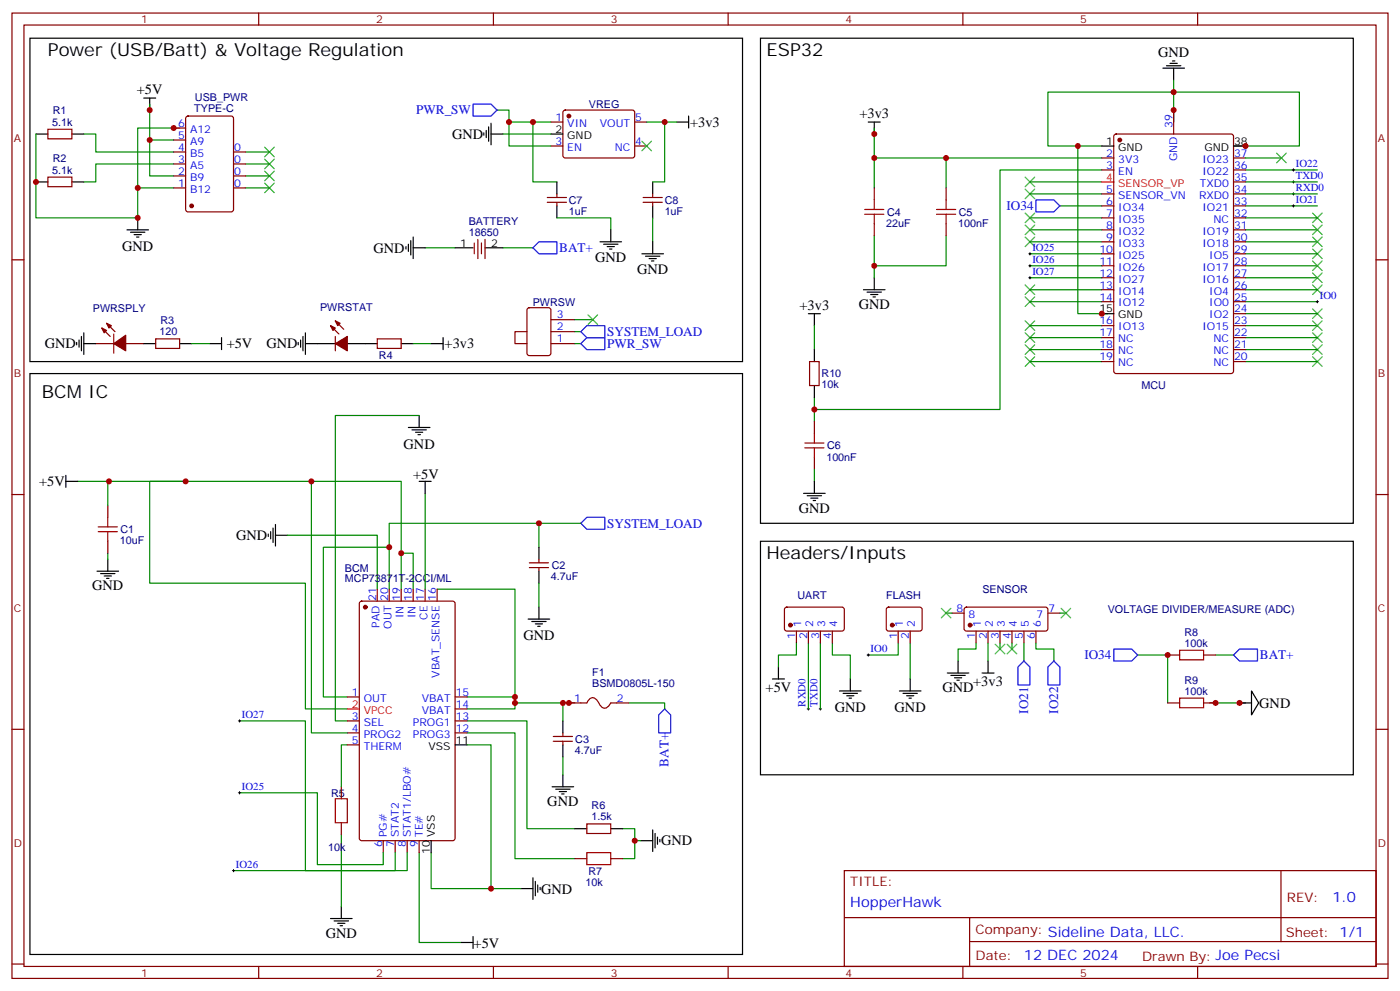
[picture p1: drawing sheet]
<svg xmlns="http://www.w3.org/2000/svg" width="412mm" height="292mm" viewBox="0 0 412 292" stroke-linecap="round" stroke-linejoin="round" font-family="sans-serif">
<g fill="none" stroke="#870000" stroke-width=".35">
<path d="M3.5 3.8h405.4v284.4h-405.4zM7.1 7.4h398.2v277.3h-398.2zM76.2 3.8v3.6M145.3 3.8v3.6M214.5 3.8v3.6M283.6 3.8v3.6M352.8 3.8v3.6M14.1 38.1h7.1v2.8h-7.1zM51.2 37.7h3.5M54.9 34.4l.5-.2h12.7l.6 .4 .1 27.1-.5 .7h-12.9l-.7-.5v-27zM162.3 35.9h3.5M166 32.6l.5-.2 20 .1 .5 .6-.1 13-.6 .4h-20.1l-.4-.7v-12.7z"/>
<path d="M187 35.9h3.5M328.3 39.7l.5-.2h33.9l.6 .4 .1 69.4-.5 .7h-34.1l-.7-.4v-69.4zM345.7 32.4v7.1M14.1 52.2h7.1v2.8h-7.1zM51.2 55.4h3.5M51.2 51.8h3.5M51.2 48.3h3.5M51.2 44.8h3.5M51.2 41.2h3.5M68.8 55.4h3.5M68.8 51.8h3.5M68.8 48.3h3.5"/>
<path d="M68.8 44.8h3.5M161.2 59.6h5.7M161.2 58.2h5.7M162.3 43h3.5M164 57.1v1.1M164 59.6v1M187 43h3.5M189.4 59.6h5.7M189.4 58.2h5.7M192.3 57.1v1.1M192.3 59.6v1M257.5 55.4v3.5"/>
<path d="M278.7 55.4v3.5M324.6 46.5h3.5M324.6 50.1h3.5M324.6 57.1h3.5M363.4 46.5h3.5M363.4 50.1h3.5M363.4 57.1h3.5M363.4 53.6h3.5M3.5 76.5h3.6M139.7 71.6v3.2M140.8 70.5v5.7M141.8 71.6v3.2"/>
<path d="M142.9 70.5v5.7M257.5 65.9v3.6M278.7 65.9v3.6M324.6 60.6h3.5M324.6 64.2h3.5M324.6 67.7h3.5M324.6 71.2h3.5M324.6 74.8h3.5M324.6 78.3h3.5M363.4 60.6h3.5M363.4 64.2h3.5M363.4 67.7h3.5"/>
<path d="M363.4 71.2h3.5M363.4 74.8h3.5M363.4 78.3h3.5M405.3 76.5h3.6M30 96.6l2.5 2.5M31.4 95.2l2.5 2.5M33.5 98.4v5.6M45.9 99.8h7v2.8h-7zM97.4 95.9l2.4 2.5M98.8 94.5l2.4 2.5M98.8 99.1v4.2M111.1 99.8h7.1v2.8h-7.1z"/>
<path d="M155.2 97.7h-3.5v3.5h3.5M155.5 90.8l.4-.2h5.7l.6 .5 .1 12.9-.5 .7h-5.9l-.6-.4-.1-13zM162.3 97.7h7M162.3 94.2h7M324.6 81.8h3.5M324.6 85.3h3.5M324.6 88.9h3.5M324.6 95.9h3.5M324.6 99.4h3.5M363.4 81.8h3.5M363.4 85.3h3.5M363.4 88.9h3.5"/>
<path d="M363.4 95.9h3.5M363.4 99.4h3.5M363.4 92.4h3.5M28.2 101.2h5.3M37 101.2h5.3M162.3 101.2h7M238.5 106.5h2.8v7.1h-2.8zM324.6 103h3.5M324.6 106.5h3.5M363.4 103h3.5M363.4 106.5h3.5M239.9 124.1v3.6"/>
<path d="M239.9 134.7v3.6M3.5 145.7h3.6M31.7 148.8v3.6M31.7 159.4v3.5M405.3 145.7h3.6M106.1 177.3l.4-.2h26.8l.7 .4 .1 69.4-.5 .7h-27.1l-.6-.4-.1-69.4zM111.1 173.5v3.6M114.7 173.5v3.6M118.2 173.5v3.6M121.7 173.5v3.6M125.2 173.5v3.6M128.8 173.5v3.6"/>
<path d="M155.9 167.2h5.7M155.9 165.8h5.7M158.7 164.7v1.1M158.7 167.2v1M231.3 179l.5-.2 16.5 .1 .4 .6-.1 5.9-.6 .5-16.5-.1-.4-.6v-5.7zM261.3 179l.5-.2 9.4 .1 .4 .6v5.9l-.7 .5-9.4-.1-.4-.6v-5.7zM284.2 179l.5-.2 23.5 .1 .5 .6-.1 5.9-.6 .5-23.6-.1-.4-.6v-5.7zM234.6 185.9v3.5M238.1 185.9v3.5M241.7 185.9v3.5M245.2 185.9v3.5M264.6 185.9v3.5"/>
<path d="M268.1 185.9v3.5M280.5 180.6h3.5M287.5 185.9v3.5M291 185.9v3.5M294.6 185.9v3.5M298.1 185.9v3.5M301.6 185.9v3.5M305.2 185.9v3.5M308.7 180.6h3.5M344 192.9h3.5M354.5 192.9h3.6M3.5 214.8h3.6"/>
<path d="M102.3 205.3h3.5M102.3 212.3h3.5M102.3 215.9h3.5M102.3 219.4h3.5M134.1 205.3h3.5M134.1 212.3h3.5M134.1 215.9h3.5M134.1 208.8h3.5M163 218.3h5.6M163 216.9h5.6M165.8 215.9v1M165.8 218.3v1.1"/>
<path d="M167.6 207h5.3l.5-.9a1.56 1.56 0 0 1 2.7 .5l.2 .3a2.13 2.13 0 0 0 2.3 1.6l1.3-1.5h5.3M344 207h3.5M354.5 207h3.6M405.3 214.8h3.6M100.5 231.7v3.6M100.5 242.3v3.6M112.9 247.6v3.5M116.4 247.6v3.5M119.9 247.6v3.5M123.5 247.6v3.5M169.3 252.9h3.6M172.9 242.7h7v2.8h-7z"/>
<path d="M179.9 252.9h3.5M248.7 256.4h156.6v28.3h-156.6zM377.3 256.5v20.8M248.7 270.3h156.5M285.6 277.3h119.6M285.6 270.3v14.1M3.5 284h3.6M76.2 284.7v3.5M145.3 284.7v3.5M214.5 284.7v3.5M283.6 284.7v3.5M352.8 284.7v3.5"/>
<path d="M405.3 284h3.6"/>
</g>
<g fill="none" stroke="#008700" stroke-width=".35">
<path d="M10.6 39.5v24.7h30v-8.8h10.6M24.7 39.5h3.5v5.3h23M44.1 30.7v21.1h7.1M52.9 37.7h-12.3v17.7M146.4 32.4h3.5v3.5h12.4M148.2 39.5h14.1M149.9 35.9v7.1h12.4M157 35.9v17.7h7M190.5 35.9h8.8M195.8 35.9v17.7h-3.5M257.5 37.7v8.8h67.1M345.7 23.6v12.3"/>
<path d="M44.1 41.2h7.1M51.2 48.3h-23v5.3h-3.5M72.3 55.4h7.1M72.3 51.8h7.1M72.3 48.3h7.1M72.3 44.8h7.1M257.5 46.5v8.9M278.7 46.5v8.9M303.4 53.6h21.2M303.4 57.1h21.2M317.5 43v49.4h8.8M324.6 50.1h-30v70.5h-54.7"/>
<path d="M324.6 43h-15.9v-15.9h74.1v15.9h-19.4M366.9 53.6h21.2M366.9 57.1h21.2M366.9 50.1h21.2M366.9 46.5h10.6M125.2 73h8.9M148.2 73h8.8M164 64.2h15.9v3.5M192.3 64.2v7M257.5 69.5v12.3M278.7 69.5v8.8h-21.2M303.4 71.2h21.2"/>
<path d="M303.4 78.3h21.2M303.4 67.7h21.2M303.4 74.8h21.2M303.4 64.2h21.2M312.2 60.6h12.4M366.9 71.2h21.2M366.9 78.3h21.2M366.9 67.7h21.2M366.9 74.8h21.2M366.9 60.6h21.2M366.9 64.2h21.2M169.3 97.7h1.8"/>
<path d="M169.3 94.2h5.3M239.9 95.9v7.1M303.4 99.4h21.2M303.4 88.9h21.2M303.4 95.9h21.2M303.4 81.8h21.2M303.4 85.3h21.2M366.9 99.4h21.2M366.9 88.9h21.2M366.9 92.4h21.2M366.9 95.9h21.2M366.9 81.8h21.2"/>
<path d="M366.9 85.3h21.2M56.4 101.2h5.3M121.7 101.2h5.3M169.3 101.2h1.8M239.9 117.1v7M303.4 106.5h21.2M303.4 103h21.2M366.9 106.5h21.2M366.9 103h21.2M123.5 122.4h-24.7v89.9h3.5M239.9 138.3v3.5M22.9 141.8h95.3v31.7"/>
<path d="M32.1 141.8h-.4v7M54.7 141.8h-10.6v30h45.9v37h12.3M84.7 157.7h26.4v15.8M91.7 141.8v74.1h10.6M125.2 145.3v28.2M158.7 154.1v7.1M171.1 154.1h-56.4v7.1M31.7 162.9v1.8M114.7 173.5v-12.3h-19.5v44.1h7.1M118.2 162.9h3.5v10.6M128.8 173.5h22.9v33.5h17.6M158.7 171.8v7"/>
<path d="M234.6 189.4v3.5h-5.3v3.6M238.1 189.4v19.4M241.7 189.4v19.4M245.2 189.4v3.5h5.3v7.1M264.6 189.4v3.5h-8.8M268.1 189.4v10.6M278.7 180.6h1.8M287.5 189.4v1.8h-5.3v3.5M291 189.4v5.3M294.6 189.4v1.8M298.1 189.4v1.8M301.6 189.4v5.3"/>
<path d="M305.2 189.4v1.8h5.2v3.5M312.2 180.6h1.8M335.1 192.9h8.9v14.1M358.1 192.9h5.3M70.6 212.3h19.4v44.1h29.9v-5.3M102.3 219.4h-1.8v12.3M137.6 215.9h14.1v37h17.6M137.6 212.3h17.6v31.8h14.1M137.6 219.4h7v42.3M137.6 205.3h14.1M151.7 207v1.8h-14.1M165.8 207v5.3"/>
<path d="M185.2 207h10.6v1.8M356.3 207h10.6M70.6 233.5h22.9v21.2h19.4v-3.6M165.8 222.9v5.3M100.5 245.9v21.1M116.4 251.1v5.3h-47.6M123.5 251.1v26.5h12.3M127 251.1v10.6h26.5M183.4 244.1h3.6v3.5M188.7 247.6h-1.7v5.3h-3.6"/>
</g>
<g fill="none" stroke="#000" stroke-width=".35">
<path d="M8.8 11.3h209.9v95.2h-209.9zM224 11.3h174.6v142.8h-174.6zM343.6 19.4h4.2M344.7 18.7h2.1M345.4 18h.7M10.6 39.5h3.5M21.2 39.5h3.5M42.3 28.9h3.6M44.1 28.9v3.5M142.5 39.1v.7M143.2 38.4v2.1M143.9 37.4v4.2"/>
<path d="M144.6 39.5h3.6M144.6 36.3v6.4M162.3 39.5h3.5M199.3 35.9h3.5M202.8 34.2v3.5M255.8 35.9h3.5M257.5 35.9v3.6M342.5 20.1h6.4M345.7 20.1v3.5M10.6 53.6h3.5M21.2 53.6h3.5M164 53.6v3.5"/>
<path d="M192.3 53.6v3.5M324.6 43h3.5M363.4 43h3.5M37.4 67.7h6.3M38.5 68.4h4.2M39.5 69.1h2.1M40.2 69.8h.7M40.6 64.2v3.5M119.6 72.6v.7M120.3 71.9v2.1M121 70.9v4.2M121.7 73h3.5"/>
<path d="M121.7 69.8v6.4M134.1 73h5.2M142.9 73h5.3M164 60.6v3.6M176.7 71.2h6.4M177.8 71.9h4.2M178.9 72.6h2.1M179.6 73.3h.7M179.9 67.7v3.5M189.1 74.8h6.3M190.1 75.5h4.3M191.2 76.2h2.1"/>
<path d="M191.9 76.9h.7M192.3 60.6v3.6M192.3 71.2v3.6M24 99.1v4.2M24.7 98v6.4M65.3 99.4v3.6M89.3 99.1v4.2M90 98v6.4M130.5 99.4v3.6M238.1 92.4h3.6M239.9 92.4v3.5M254.4 85.3h6.3"/>
<path d="M255.4 86h4.2M256.5 86.7h2.1M257.2 87.5h.7M257.5 81.8v3.5M324.6 92.4h3.5M8.8 110h209.9v171.1h-209.9zM22.6 100.9v.7M23.3 100.2v2.1M24.7 101.2h3.5M42.3 101.2h3.6M52.9 101.2h3.5M61.7 101.2h3.6"/>
<path d="M87.8 100.9v.7M88.5 100.2v2.1M90 101.2h8.8M102.3 101.2h8.8M118.2 101.2h3.5M127 101.2h3.5M239.9 103v3.5M239.9 113.6v3.5M120.3 125.9h6.3M121.4 126.6h4.2M122.4 127.3h2.1M123.1 128h.7"/>
<path d="M123.5 122.4v3.5M19.4 141.8h3.5M19.4 140v3.5M79 157.3v.7M79.7 156.6v2.1M80.4 155.5v4.3M81.1 157.7h3.6M81.1 154.5v6.3M123.5 141.8h3.5M125.2 141.8v3.5M224 159.4h174.6v68.8h-174.6zM236.7 145.3h6.4"/>
<path d="M237.8 146h4.2M238.8 146.7h2.1M239.5 147.4h.7M239.9 141.8v3.5M28.6 168.2h6.3M29.6 168.9h4.3M30.7 169.7h2.1M31.4 170.4h.7M31.7 164.7v3.5M158.7 161.2v3.5M158.7 168.2v3.6M158.7 178.8v3.6"/>
<path d="M155.6 182.4h6.3M156.6 183.1h4.3M157.7 183.8h2.1M158.4 184.5h.7M227.5 200h3.6M229.3 196.5v3.5M250.5 200v3.5M268.1 200v3.5M279 198.2h6.4M280.1 198.9h4.2M281.2 199.6h2.1M282.2 194.7v3.5"/>
<path d="M289.3 198.2h3.5M291 194.7v3.5M134.1 219.4h3.5M165.8 212.3v3.6M165.8 219.4v3.5M247.3 203.5h6.3M248.4 204.2h4.2M249.4 204.9h2.1M250.1 205.6h.7M264.9 203.5h6.4M266 204.2h4.2M267.1 204.9h2.1"/>
<path d="M267.8 205.6h.7M281.9 200.3h.7M365.1 207h3.6M368.7 203.5l2.1 3.5-2.1 3.6zM162.6 231.7h6.4M163.7 232.4h4.2M164.7 233.2h2.2M165.5 233.9h.7M165.8 228.2v3.5M127 247.6v3.5M157 258.6v6.3M157.7 259.6v4.2"/>
<path d="M169.3 244.1h3.6M179.9 244.1h3.5M188.7 247.6h3.6M192.3 244.4v6.4M193 245.5v4.2M193.7 246.6v2.1M194.4 247.3v.7M97.4 270.5h6.3M98.4 271.3h4.3M99.5 272h2.1M100.2 272.7h.7M100.5 267v3.5"/>
<path d="M135.8 277.6h3.5M139.3 275.8v3.6M153.5 261.7h3.5M158.4 260.7v2.1M159.1 261.4v.7"/>
</g>
<g fill="none" stroke="#a10000" stroke-width=".35">
<path d="M257.5 58.9v2.8M278.7 58.9v2.8M254.7 63.1h5.6M254.7 61.7h5.6M257.5 63.1v2.8M275.9 63.1h5.6M275.9 61.7h5.6M278.7 63.1v2.8M237.1 131.9h5.6M237.1 130.5h5.6M239.9 127.7v2.8M239.9 131.9v2.8"/>
<path d="M28.9 155.2h5.7M28.9 156.6h5.7M31.7 152.4v2.8M31.7 156.6v2.8M347.5 191.5h7v2.8h-7zM347.5 205.6h7v2.9h-7zM98.8 235.3h3.5v7h-3.5zM172.9 251.1h7v3.6h-7z"/>
</g>
<g fill="none" stroke="#000" stroke-width=".29">
<path d="M380.6 57.1h.8M380.6 53.6h.8M380.6 50.1h.8M381 49.7v.7M381 53.2v.7M381 56.8v.7M303 74.8h.7M303 78.3h.7M303.4 74.4v.7M303.4 77.9v.7M380.6 60.6h.8M381 60.3v.7"/>
<path d="M303 81.8h.7M303.4 81.5v.7M387.7 88.9h.7M388.1 88.5v.7M255.4 192.9h.7M255.8 192.6v.7M70.2 212.3h.7M70.6 212v.7M237.8 208.8h.7M238.1 208.5v.7M241.3 208.8h.7M241.7 208.5v.7"/>
<path d="M70.2 233.5h.7M70.6 233.2v.7M68.4 256.4h.7M68.8 256.1v.7"/>
</g>
<g fill="none" stroke="#3c3" stroke-width=".35">
<path d="M78 53.9l2.8 2.9M78 50.4l2.8 2.8M78 46.9l2.8 2.8M78 43.4l2.8 2.8M80.8 53.9l-2.8 2.9M80.8 50.4l-2.8 2.8M80.8 46.9l-2.8 2.8M80.8 43.4l-2.8 2.8M189.1 41.6l2.8 2.8M191.9 41.6l-2.8 2.8M302 55.7l2.8 2.8M302 52.2l2.8 2.8"/>
<path d="M304.8 55.7l-2.8 2.8M304.8 52.2l-2.8 2.8M376.1 45.1l2.8 2.8M378.9 45.1l-2.8 2.8M302 69.8l2.8 2.8M302 66.3l2.8 2.8M302 62.8l2.8 2.8M304.8 69.8l-2.8 2.8M304.8 66.3l-2.8 2.8M304.8 62.8l-2.8 2.8M386.6 73.3l2.9 2.9M386.6 62.8l2.9 2.8"/>
<path d="M386.6 66.3l2.9 2.8M386.6 69.8l2.9 2.8M386.6 76.9l2.9 2.8M389.5 73.3l-2.9 2.9M389.5 62.8l-2.9 2.8M389.5 66.3l-2.9 2.8M389.5 69.8l-2.9 2.8M389.5 76.9l-2.9 2.8M173.2 92.7l2.8 2.9M176 92.7l-2.8 2.9M302 83.9l2.8 2.8M302 87.5l2.8 2.8"/>
<path d="M302 94.5l2.8 2.8M302 98l2.8 2.9M304.8 83.9l-2.8 2.8M304.8 87.5l-2.8 2.8M304.8 94.5l-2.8 2.8M304.8 98l-2.8 2.9M386.6 83.9l2.9 2.8M386.6 91l2.9 2.8M386.6 98l2.9 2.9M386.6 80.4l2.9 2.8M386.6 94.5l2.9 2.8M389.5 83.9l-2.9 2.8"/>
<path d="M389.5 91l-2.9 2.8M389.5 98l-2.9 2.9M389.5 80.4l-2.9 2.8M389.5 94.5l-2.9 2.8M302 101.6l2.8 2.8M302 105.1l2.8 2.8M304.8 101.6l-2.8 2.8M304.8 105.1l-2.8 2.8M386.6 101.6l2.9 2.8M386.6 105.1l2.9 2.8M389.5 101.6l-2.9 2.8M389.5 105.1l-2.9 2.8"/>
<path d="M277.3 179.2l2.8 2.8M280.1 179.2l-2.8 2.8M312.6 179.2l2.8 2.8M315.4 179.2l-2.8 2.8M293.2 189.8l2.8 2.8M296 189.8l-2.8 2.8M296.7 189.8l2.8 2.8M299.5 189.8l-2.8 2.8"/>
</g>
<g fill="#870000" stroke="#870000" stroke-width=".35">
<path d="M98.8 101.2l3.5-2.1v4.2z"/>
<path d="M97.4 95.9l1.4 .7-.7 .7z"/>
<path d="M98.8 94.5l1.4 .7-.7 .7z"/>
<path d="M30 96.6l1.4 .7-.7 .7z"/>
<path d="M31.4 95.2l1.4 .7-.7 .7z"/>
<path d="M33.5 101.2l3.5-2.5v4.6z"/>
<circle cx="262.8" cy="184.1" r=".53"/>
<circle cx="232.8" cy="184.1" r=".53"/>
<circle cx="56.4" cy="60.6" r=".53"/>
<circle cx="107.6" cy="178.8" r=".53"/>
<circle cx="329.8" cy="41.2" r=".53"/>
<circle cx="167.6" cy="34.2" r=".53"/>
<circle cx="285.7" cy="184.1" r=".53"/>
</g>
<path d="M139.3 30.7h5.3l1.8 1.7-1.8 1.8h-5.3zM305.2 58.9h5.2l1.8 1.7-1.8 1.8h-5.2zM157 73l1.7-1.8h5.3v3.6h-5.3zM171.1 97.7l1.8-1.8h5.3v3.5h-5.3zM171.1 101.2l1.8-1.8h5.3v3.6h-5.3zM171.1 154.1l1.8-1.7h5.3v3.5h-5.3zM299.9 196.5l1.7-1.8 1.8 1.8v5.3h-3.5zM310.4 194.7l1.8 1.8v5.3h-3.5v-5.3zM328.1 191.2h5.3l1.7 1.7-1.7 1.8h-5.3zM365.1 191.2h5.3v3.5h-5.3l-1.7-1.8zM195.8 208.8l1.8 1.8v5.3h-3.6v-5.3z" fill="none" stroke="#00f" stroke-width=".35"/>
<path d="M324.6 53.6h3.5M102.3 208.8h3.5" fill="none" stroke="#f00" stroke-width=".35"/>
<g fill="#c00">
<circle cx="239.9" cy="120.6" r=".88"/>
<circle cx="257.5" cy="78.3" r=".88"/>
<circle cx="278.7" cy="46.5" r=".88"/>
<circle cx="257.5" cy="46.5" r=".88"/>
<circle cx="257.5" cy="39.5" r=".88"/>
<circle cx="317.5" cy="43" r=".88"/>
<circle cx="366.9" cy="43" r=".88"/>
<circle cx="324.6" cy="92.4" r=".88"/>
<circle cx="345.7" cy="32.4" r=".88"/>
<circle cx="345.7" cy="27.1" r=".88"/>
<circle cx="44.1" cy="32.4" r=".88"/>
<circle cx="40.6" cy="64.2" r=".88"/>
<circle cx="10.6" cy="53.6" r=".88"/>
<circle cx="40.6" cy="55.4" r=".88"/>
<circle cx="51.2" cy="37.7" r=".88"/>
<circle cx="44.1" cy="41.2" r=".88"/>
<circle cx="158.8" cy="154.1" r=".88"/>
<circle cx="187" cy="247.6" r=".88"/>
<circle cx="165.8" cy="207" r=".88"/>
<circle cx="151.7" cy="207" r=".88"/>
<circle cx="151.7" cy="205.3" r=".88"/>
<circle cx="144.6" cy="261.7" r=".88"/>
<circle cx="114.7" cy="161.2" r=".88"/>
<circle cx="32.1" cy="141.8" r=".88"/>
<circle cx="118.2" cy="162.9" r=".88"/>
<circle cx="54.7" cy="141.8" r=".88"/>
<circle cx="91.7" cy="141.8" r=".88"/>
<circle cx="365.1" cy="207" r=".88"/>
<circle cx="344" cy="192.9" r=".88"/>
<circle cx="358.1" cy="207" r=".88"/>
<circle cx="149.9" cy="35.9" r=".88"/>
<circle cx="157" cy="35.9" r=".88"/>
<circle cx="195.8" cy="35.9" r=".88"/>
<circle cx="167.6" cy="207" r=".88"/>
</g>
<g font-size="5.3">
<text x="14.1" y="16.5">Power (USB/Batt) &amp; Voltage Regulation</text>
<text x="225.8" y="16.5">ESP32</text>
<text x="12.3" y="117.1">BCM IC</text>
<text x="225.8" y="164.7">Headers/Inputs</text>
</g>
<g font-size="4.2">
<text x="341.1" y="16.7">GND</text>
<text x="40.3" y="27.7">+5V</text>
<text x="253.2" y="34.7">+3v3</text>
<text x="133.2" y="40.9">GND</text>
<text x="203.3" y="37.3">+3v3</text>
<text x="36" y="73.8">GND</text>
<text x="110" y="74.4">GND</text>
<text x="175.3" y="77.3">GND</text>
<text x="187.7" y="80.8">GND</text>
<text x="235.5" y="91.2">+3v3</text>
<text x="252.9" y="91">GND</text>
<text x="13.2" y="102.6">GND</text>
<text x="66.8" y="102.6">+5V</text>
<text x="78.5" y="102.6">GND</text>
<text x="131" y="102.6">+3v3</text>
<text x="118.9" y="132.1">GND</text>
<text x="11.5" y="143.2">+5V</text>
<text x="121.7" y="141.1">+5V</text>
<text x="235.3" y="151">GND</text>
<text x="69.6" y="159.1">GND</text>
<text x="27.2" y="173.9">GND</text>
<text x="154.2" y="188.6">GND</text>
<text x="225.5" y="204">+5V</text>
<text x="277.6" y="203.9">GND</text>
<text x="286.7" y="202.2">+3v3</text>
<text x="245.9" y="209.6">GND</text>
<text x="263.5" y="209.6">GND</text>
<text x="370.9" y="208.5">GND</text>
<text x="161.2" y="237.4">GND</text>
<text x="194.7" y="249">GND</text>
<text x="159.4" y="263.2">GND</text>
<text x="96" y="276.2">GND</text>
<text x="139.5" y="279.1">+5V</text>
</g>
<g font-size="4.2" fill="#00f">
<text x="250.5" y="267">HopperHawk</text>
<text x="392.5" y="265.7">1.0</text>
<text x="301.6" y="282.9">12 DEC 2024</text>
</g>
<g font-size="3.9" fill="#00f">
<text x="122.6" y="33.7">PWR_SW</text>
<text x="296.5" y="61.8">IO34</text>
<text x="164.7" y="74.3">BAT+</text>
<text x="178.9" y="98.9">SYSTEM_LOAD</text>
<text x="178.9" y="102.5">PWR_SW</text>
<text x="178.9" y="155.4">SYSTEM_LOAD</text>
<text x="319.4" y="194.1">IO34</text>
<text x="371.1" y="194.2">BAT+</text>
<text x="302.9" y="210.2" transform="rotate(-90 302.9 210.2)">IO21</text>
<text x="311.7" y="210.2" transform="rotate(-90 311.7 210.2)">IO22</text>
<text x="196.9" y="225.8" transform="rotate(-90 196.9 225.8)">BAT+</text>
</g>
<g font-size="3.9" fill="#800">
<text x="250.5" y="261">TITLE:</text>
<text x="379.1" y="265.7">REV:</text>
<text x="287.4" y="275.2">Company: Sideline Data, LLC.</text>
<text x="378.7" y="275.8">Sheet: 1/1</text>
<text x="287.4" y="282.9">Date:</text>
<text x="336.4" y="283">Drawn By: Joe Pecsi</text>
</g>
<g font-size="3.2" fill="#800">
<text x="41.6" y="6.8">1</text>
<text x="110.8" y="6.8">2</text>
<text x="179.9" y="6.8">3</text>
<text x="249.1" y="6.8">4</text>
<text x="318.2" y="6.8">5</text>
<text x="4.1" y="41.9">A</text>
<text x="405.9" y="41.9">A</text>
<text x="4.1" y="111.1">B</text>
<text x="405.9" y="111.1">B</text>
<text x="4.1" y="180.2">C</text>
<text x="405.9" y="180.2">C</text>
<text x="4.1" y="249.4">D</text>
<text x="405.9" y="249.4">D</text>
<text x="41.6" y="287.7">1</text>
<text x="110.8" y="287.7">2</text>
<text x="179.9" y="287.7">3</text>
<text x="249.1" y="287.7">4</text>
<text x="318.2" y="287.7">5</text>
</g>
<g font-size="3.2" fill="#000080">
<text x="57.4" y="29.9">USB_PWR</text>
<text x="15.5" y="33.7">R1</text>
<text x="57.2" y="33.1">TYPE-C</text>
<text x="173.5" y="31.8">VREG</text>
<text x="15.3" y="37">5.1k</text>
<text x="15.5" y="47.8">R2</text>
<text x="15.3" y="51.1">5.1k</text>
<text x="167.6" y="63.2">1uF</text>
<text x="167.6" y="60.1">C7</text>
<text x="195.8" y="63.2">1uF</text>
<text x="195.8" y="60.1">C8</text>
<text x="261.3" y="63.5">C4</text>
<text x="282.4" y="63.5">C5</text>
<text x="138.1" y="69.5">18650</text>
<text x="138.1" y="66.2">BATTERY</text>
<text x="261.1" y="66.8">22uF</text>
<text x="282.2" y="66.8">100nF</text>
<text x="156.9" y="90">PWRSW</text>
<text x="27.4" y="91.8">PWRSPLY</text>
<text x="47.3" y="95.5">R3</text>
<text x="94.3" y="91.7">PWRSTAT</text>
<text x="47" y="98.7">120</text>
<text x="111.6" y="105.9">R4</text>
<text x="242" y="111.2">R10</text>
<text x="242" y="114.4">10k</text>
<text x="336.2" y="114.6">MCU</text>
<text x="243.4" y="135.6">100nF</text>
<text x="243.6" y="132.3">C6</text>
<text x="35.3" y="160.3">10uF</text>
<text x="35.5" y="157">C1</text>
<text x="162.5" y="167.6">C2</text>
<text x="101.6" y="171.5">MCP73871T-2CCI/ML</text>
<text x="101.6" y="168.4">BCM</text>
<text x="162.3" y="170.8">4.7uF</text>
<text x="234.9" y="176.4">UART</text>
<text x="261" y="176.4">FLASH</text>
<text x="289.4" y="174.7">SENSOR</text>
<text x="326.3" y="180.6">VOLTAGE DIVIDER/MEASURE (ADC)</text>
<text x="348.9" y="190.5">100k</text>
<text x="348.9" y="187.3">R8</text>
<text x="174.5" y="202.3">BSMD0805L-150</text>
<text x="174.5" y="199.2">F1</text>
<text x="348.9" y="201.4">R9</text>
<text x="348.9" y="204.6">100k</text>
<text x="169.3" y="222">4.7uF</text>
<text x="169.4" y="218.8">C3</text>
<text x="97.5" y="234.7">R5</text>
<text x="174.3" y="238.4">R6</text>
<text x="174.3" y="241.6">1.5k</text>
<text x="96.7" y="250.6">10k</text>
<text x="173.4" y="257.6">R7</text>
<text x="172.5" y="261.1">10k</text>
</g>
<g font-size="3.2" fill="#00f">
<text x="163.6" y="35.6">1</text>
<text x="187.1" y="35.6">5</text>
<text x="52.5" y="40.9">5</text>
<text x="52.5" y="37.4">6</text>
<text x="56" y="39.1">A12</text>
<text x="167.1" y="37.4">VIN</text>
<text x="176.7" y="37.4">VOUT</text>
<text x="345.4" y="37.7" transform="rotate(-90 345.4 37.7)">39</text>
<text x="52.5" y="47.9">3</text>
<text x="52.5" y="44.4">4</text>
<text x="56" y="46.2">B5</text>
<text x="56" y="42.7">A9</text>
<text x="69" y="47.9">0</text>
<text x="69" y="44.4">0</text>
<text x="163.6" y="42.7">3</text>
<text x="167.1" y="44.4">EN</text>
<text x="181.1" y="44.4">NC</text>
<text x="187.1" y="42.7">4</text>
<text x="325.9" y="46.2">2</text>
<text x="329.4" y="47.9">3V3</text>
<text x="346.8" y="47.5" transform="rotate(-90 346.8 47.5)">GND</text>
<text x="354.2" y="47.9">IO23</text>
<text x="363.5" y="46.2">37</text>
<text x="52.5" y="51.5">2</text>
<text x="56" y="53.2">B9</text>
<text x="56" y="49.7">A5</text>
<text x="69" y="51.5">0</text>
<text x="325.9" y="49.7">3</text>
<text x="329.4" y="51.5">EN</text>
<text x="354.2" y="51.5">IO22</text>
<text x="363.5" y="53.2">35</text>
<text x="363.5" y="49.7">36</text>
<text x="381.7" y="49.2">IO22</text>
<text x="381.7" y="52.7">TXD0</text>
<text x="52.5" y="55">1</text>
<text x="56" y="56.8">B12</text>
<text x="69" y="55">0</text>
<text x="325.9" y="56.8">5</text>
<text x="329.4" y="58.5">SENSOR_VN</text>
<text x="353.2" y="58.5">RXD0</text>
<text x="353.5" y="55">TXD0</text>
<text x="363.5" y="56.8">34</text>
<text x="381.7" y="59.8">IO21</text>
<text x="381.7" y="56.2">RXD0</text>
<text x="325.9" y="60.3">6</text>
<text x="325.9" y="63.8">7</text>
<text x="329.4" y="62.1">IO34</text>
<text x="329.4" y="65.6">IO35</text>
<text x="354.2" y="62.1">IO21</text>
<text x="357.5" y="65.6">NC</text>
<text x="363.5" y="63.8">32</text>
<text x="363.5" y="60.3">33</text>
<text x="325.9" y="67.3">8</text>
<text x="325.9" y="70.9">9</text>
<text x="329.4" y="69.1">IO32</text>
<text x="354.2" y="69.1">IO19</text>
<text x="363.5" y="70.9">30</text>
<text x="363.5" y="67.3">31</text>
<text x="304.1" y="73.9">IO25</text>
<text x="304.1" y="77.4">IO26</text>
<text x="323.9" y="74.4">10</text>
<text x="323.9" y="77.9">11</text>
<text x="329.4" y="72.6">IO33</text>
<text x="329.4" y="76.2">IO25</text>
<text x="354.2" y="72.6">IO18</text>
<text x="356.2" y="76.2">IO5</text>
<text x="363.5" y="77.9">28</text>
<text x="363.5" y="74.4">29</text>
<text x="304.1" y="80.9">IO27</text>
<text x="323.9" y="81.5">12</text>
<text x="329.4" y="79.7">IO26</text>
<text x="329.4" y="83.2">IO27</text>
<text x="354.2" y="83.2">IO16</text>
<text x="354.2" y="79.7">IO17</text>
<text x="363.5" y="81.5">27</text>
<text x="323.9" y="85">13</text>
<text x="323.9" y="88.5">14</text>
<text x="329.4" y="86.7">IO14</text>
<text x="356.2" y="86.7">IO4</text>
<text x="363.5" y="88.5">25</text>
<text x="363.5" y="85">26</text>
<text x="388.8" y="88">IO0</text>
<text x="164" y="93.8">3</text>
<text x="323.9" y="95.6">16</text>
<text x="329.4" y="90.3">IO12</text>
<text x="356.2" y="93.8">IO2</text>
<text x="356.2" y="90.3">IO0</text>
<text x="363.5" y="95.6">23</text>
<text x="363.5" y="92">24</text>
<text x="164" y="100.9">1</text>
<text x="164" y="97.3">2</text>
<text x="323.9" y="99.1">17</text>
<text x="329.4" y="97.3">IO13</text>
<text x="329.4" y="100.9">NC</text>
<text x="354.2" y="97.3">IO15</text>
<text x="357.5" y="100.9">NC</text>
<text x="363.5" y="99.1">22</text>
<text x="323.9" y="102.6">18</text>
<text x="323.9" y="106.2">19</text>
<text x="329.4" y="104.4">NC</text>
<text x="329.4" y="107.9">NC</text>
<text x="357.5" y="107.9">NC</text>
<text x="357.5" y="104.4">NC</text>
<text x="363.5" y="106.2">20</text>
<text x="363.5" y="102.6">21</text>
<text x="110.8" y="176.9" transform="rotate(-90 110.8 176.9)">21</text>
<text x="114.3" y="176.9" transform="rotate(-90 114.3 176.9)">20</text>
<text x="117.8" y="176.9" transform="rotate(-90 117.8 176.9)">19</text>
<text x="121.4" y="176.9" transform="rotate(-90 121.4 176.9)">18</text>
<text x="124.9" y="176.9" transform="rotate(-90 124.9 176.9)">17</text>
<text x="128.4" y="176.9" transform="rotate(-90 128.4 176.9)">16</text>
<text x="111.8" y="184.9" transform="rotate(-90 111.8 184.9)">PAD</text>
<text x="115.4" y="185.1" transform="rotate(-90 115.4 185.1)">OUT</text>
<text x="118.9" y="182.1" transform="rotate(-90 118.9 182.1)">IN</text>
<text x="122.4" y="182.1" transform="rotate(-90 122.4 182.1)">IN</text>
<text x="125.9" y="182.6" transform="rotate(-90 125.9 182.6)">CE</text>
<text x="236" y="184.6" transform="rotate(-90 236 184.6)">1</text>
<text x="239.5" y="184.6" transform="rotate(-90 239.5 184.6)">2</text>
<text x="243.1" y="184.6" transform="rotate(-90 243.1 184.6)">3</text>
<text x="246.6" y="184.6" transform="rotate(-90 246.6 184.6)">4</text>
<text x="266" y="184.6" transform="rotate(-90 266 184.6)">1</text>
<text x="269.5" y="184.6" transform="rotate(-90 269.5 184.6)">2</text>
<text x="281.8" y="180.2">8</text>
<text x="285.3" y="182">8</text>
<text x="288.9" y="184.6" transform="rotate(-90 288.9 184.6)">1</text>
<text x="292.5" y="184.6" transform="rotate(-90 292.5 184.6)">2</text>
<text x="296" y="184.6" transform="rotate(-90 296 184.6)">3</text>
<text x="299.5" y="184.6" transform="rotate(-90 299.5 184.6)">4</text>
<text x="303" y="184.6" transform="rotate(-90 303 184.6)">5</text>
<text x="305.4" y="182">7</text>
<text x="306.6" y="184.6" transform="rotate(-90 306.6 184.6)">6</text>
<text x="308.9" y="180.2">7</text>
<text x="234.2" y="188.1" transform="rotate(-90 234.2 188.1)">1</text>
<text x="237.8" y="188.1" transform="rotate(-90 237.8 188.1)">2</text>
<text x="241.3" y="188.1" transform="rotate(-90 241.3 188.1)">3</text>
<text x="244.8" y="188.1" transform="rotate(-90 244.8 188.1)">4</text>
<text x="264.2" y="188.1" transform="rotate(-90 264.2 188.1)">1</text>
<text x="267.8" y="188.1" transform="rotate(-90 267.8 188.1)">2</text>
<text x="287.2" y="188.1" transform="rotate(-90 287.2 188.1)">1</text>
<text x="290.7" y="188.1" transform="rotate(-90 290.7 188.1)">2</text>
<text x="294.2" y="188.1" transform="rotate(-90 294.2 188.1)">3</text>
<text x="297.7" y="188.1" transform="rotate(-90 297.7 188.1)">4</text>
<text x="301.3" y="188.1" transform="rotate(-90 301.3 188.1)">5</text>
<text x="304.8" y="188.1" transform="rotate(-90 304.8 188.1)">6</text>
<text x="256.5" y="192">IO0</text>
<text x="129.5" y="199.6" transform="rotate(-90 129.5 199.6)">VBAT_SENSE</text>
<text x="103.6" y="204.9">1</text>
<text x="107.1" y="206.7">OUT</text>
<text x="124.3" y="206.7">VBAT</text>
<text x="134.2" y="208.5">14</text>
<text x="134.2" y="204.9">15</text>
<text x="169.1" y="206.7">1</text>
<text x="181.7" y="206.7">2</text>
<text x="237.2" y="208.1" transform="rotate(-90 237.2 208.1)">RXD0</text>
<text x="240.8" y="208.1" transform="rotate(-90 240.8 208.1)">TXD0</text>
<text x="71.3" y="211.5">IO27</text>
<text x="103.6" y="212">3</text>
<text x="103.6" y="215.5">4</text>
<text x="107.1" y="213.7">SEL</text>
<text x="121.7" y="213.7">PROG1</text>
<text x="124.3" y="210.2">VBAT</text>
<text x="134.2" y="215.5">12</text>
<text x="134.2" y="212">13</text>
<text x="103.6" y="219">5</text>
<text x="107.1" y="217.3">PROG2</text>
<text x="107.1" y="220.8">THERM</text>
<text x="121.7" y="217.3">PROG3</text>
<text x="71.3" y="232.6">IO25</text>
<text x="112.5" y="249.5" transform="rotate(-90 112.5 249.5)">6</text>
<text x="113.9" y="246.6" transform="rotate(-90 113.9 246.6)">PG#</text>
<text x="116.1" y="249.5" transform="rotate(-90 116.1 249.5)">7</text>
<text x="117.5" y="246.6" transform="rotate(-90 117.5 246.6)">STAT2</text>
<text x="119.6" y="249.5" transform="rotate(-90 119.6 249.5)">8</text>
<text x="121" y="246.6" transform="rotate(-90 121 246.6)">STAT1/LBO#</text>
<text x="123.1" y="249.5" transform="rotate(-90 123.1 249.5)">9</text>
<text x="124.5" y="246.6" transform="rotate(-90 124.5 246.6)">TE#</text>
<text x="69.5" y="255.6">IO26</text>
</g>
<g font-size="3.2">
<text x="163.6" y="39.1">2</text>
<text x="167.1" y="40.9">GND</text>
<text x="325.9" y="42.7">1</text>
<text x="329.4" y="44.4">GND</text>
<text x="354.8" y="44.4">GND</text>
<text x="363.5" y="42.7">38</text>
<text x="135.6" y="72.6">1</text>
<text x="144.6" y="72.6">2</text>
<text x="323.9" y="92">15</text>
<text x="329.4" y="93.8">GND</text>
<text x="126.2" y="220.8">VSS</text>
<text x="134.2" y="219">11</text>
<text x="126.6" y="251.5" transform="rotate(-90 126.6 251.5)">10</text>
<text x="128.1" y="246.6" transform="rotate(-90 128.1 246.6)">VSS</text>
</g>
<g font-size="3.2" fill="#f00">
<text x="325.9" y="53.2">4</text>
<text x="329.4" y="55">SENSOR_VP</text>
<text x="103.6" y="208.5">2</text>
<text x="107.1" y="210.2">VPCC</text>
</g>
</svg>
